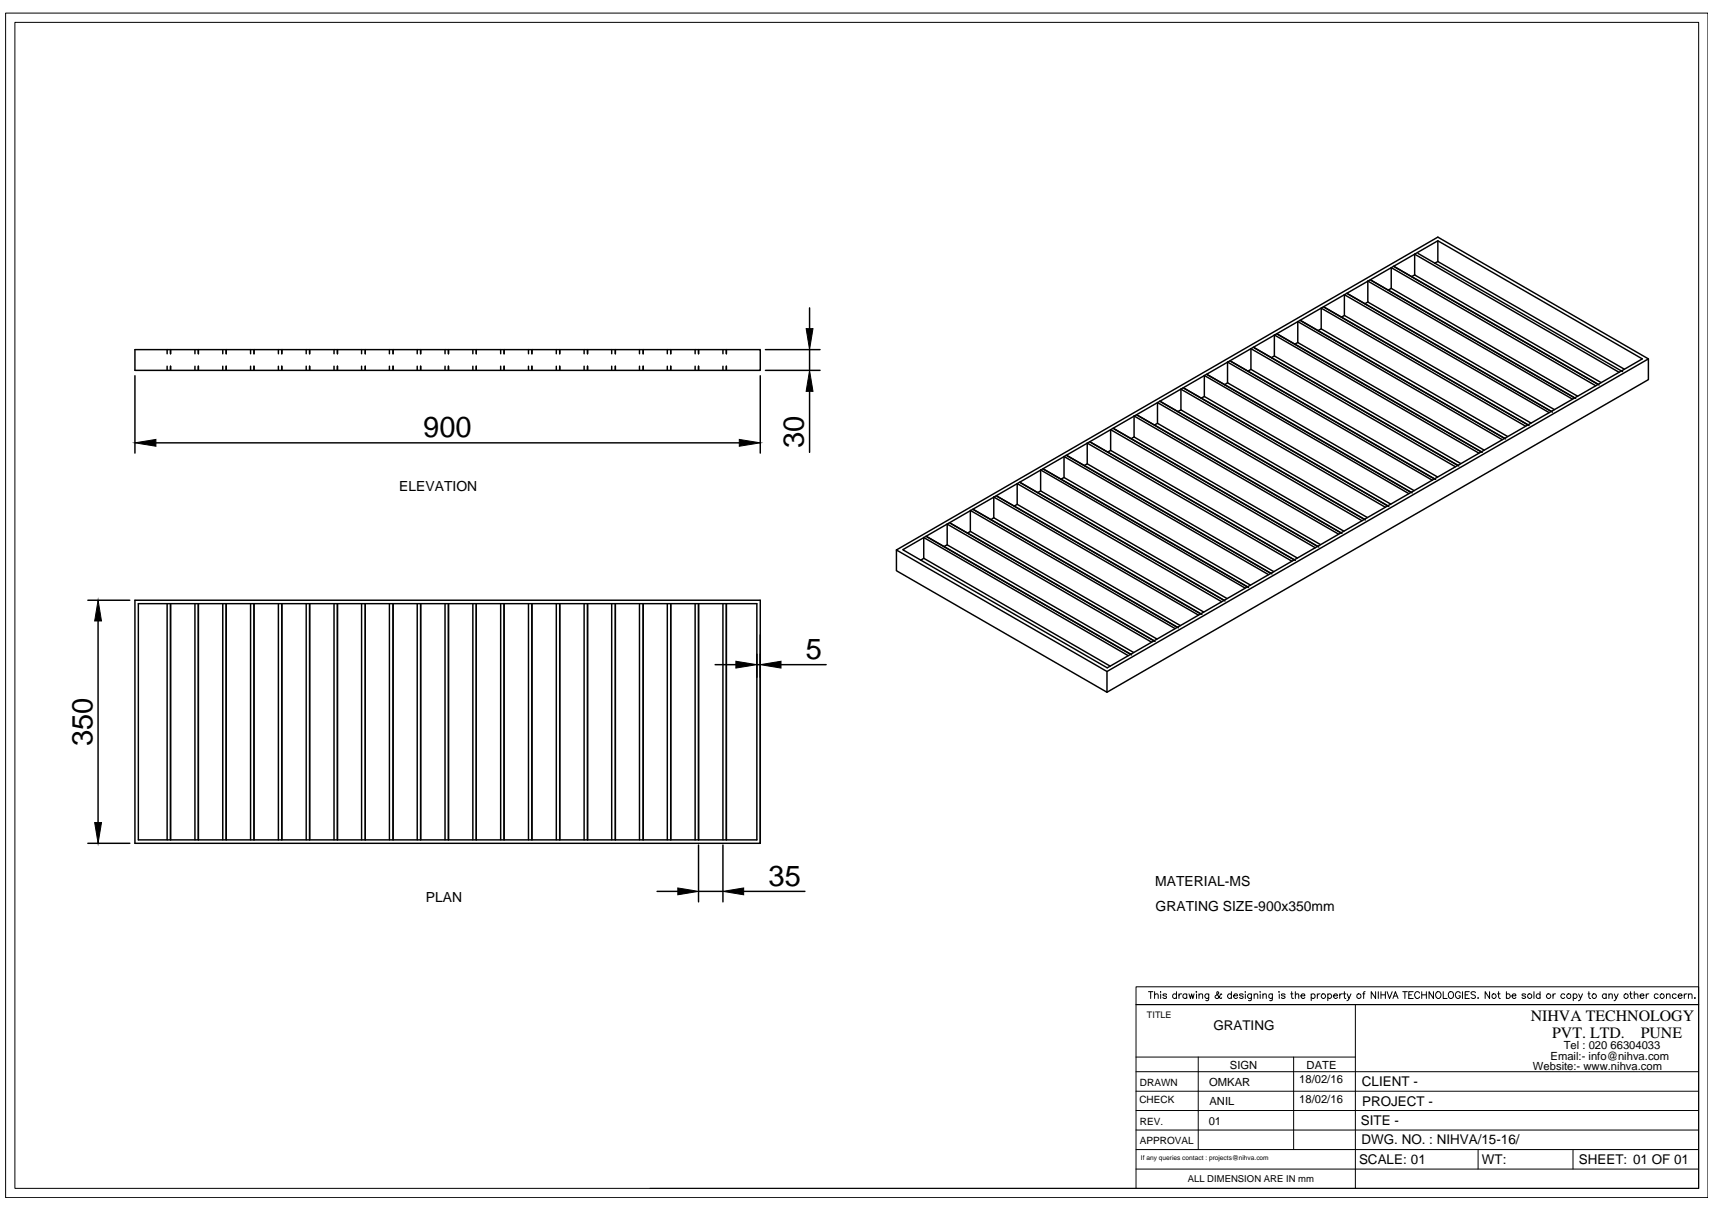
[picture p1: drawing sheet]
<svg xmlns="http://www.w3.org/2000/svg" width="297mm" height="210mm" viewBox="0 0 297 210" stroke-linecap="round" stroke-linejoin="round" font-family="sans-serif">
<!-- layer: 0 -->
<g fill="none" stroke="#000" stroke-width=".25">
<path d="M140.5 53.4v3.6M221.5 57.9l35.7 20.6M225.2 59.4l-.6 .3M225.6 55.6l35.6 20.5M229.2 57.1l-.5 .2M229.6 53.2l35.7 20.6M233.3 54.7l-.6 .3M233.7 50.9l35.7 20.6M237.3 52.4l-.5 .3M237.7 48.5l35.7 20.6M241.4 50l-.5 .3M241.8 46.2l35.5 20.5"/>
<path d="M242 46.3l35.5 20.5M245.4 47.7l-.5 .3M246 44l35.5 20.5M249.5 41.8v3.6l32.3 18.6M249.5 45.4l-.6 .3M23.4 60.6h108.5v3.6h-108.5zM23.4 65.2v13.4M27.1 76.8h101.2M29 60.6v.8M29 63.5v.7M29.6 60.6v.8M29.6 63.5v.7"/>
<path d="M33.8 60.6v.8M33.8 63.5v.7M34.4 60.6v.8M34.4 63.5v.7M38.7 60.6v.8M38.7 63.5v.7M39.2 60.6v.8M39.2 63.5v.7M43.5 60.6v.8M43.5 63.5v.7M44.1 60.6v.8M44.1 63.5v.7"/>
<path d="M48.3 60.6v.8M48.3 63.5v.7M48.9 60.6v.8M48.9 63.5v.7M53.1 60.6v.8M53.1 63.5v.7M53.7 60.6v.8M53.7 63.5v.7M58 60.6v.8M58 63.5v.7M58.5 60.6v.8M58.5 63.5v.7"/>
<path d="M62.7 60.6v.8M62.7 63.5v.7M63.4 60.6v.8M63.4 63.5v.7M67.6 60.6v.8M67.6 63.5v.7M68.2 60.6v.8M68.2 63.5v.7M72.4 60.6v.8M72.4 63.5v.7M73 60.6v.8M73 63.5v.7"/>
<path d="M77.2 60.6v.8M77.2 63.5v.7M77.8 60.6v.8M77.8 63.5v.7M82 60.6v.8M82 63.5v.7M82.6 60.6v.8M82.6 63.5v.7M86.9 60.6v.8M86.9 63.5v.7M87.5 60.6v.8M87.5 63.5v.7"/>
<path d="M91.7 60.6v.8M91.7 63.5v.7M92.3 60.6v.8M92.3 63.5v.7M96.5 60.6v.8M96.5 63.5v.7M97.1 60.6v.8M97.1 63.5v.7M101.3 60.6v.8M101.3 63.5v.7M101.9 60.6v.8M101.9 63.5v.7"/>
<path d="M106.1 60.6v.8M106.1 63.5v.7M106.8 60.6v.8M106.8 63.5v.7M111 60.6v.8M111 63.5v.7M111.6 60.6v.8M111.6 63.5v.7M115.8 60.6v.8M115.8 63.5v.7M116.4 60.6v.8M116.4 63.5v.7"/>
<path d="M120.6 60.6v.8M120.6 63.5v.7M121.2 60.6v.8M121.2 63.5v.7M125.4 60.6v.8M125.4 63.5v.7M126 60.6v.8M126 63.5v.7M131.9 65.2v13.4M132.8 60.6h9.5M132.8 64.2h9.5M140.5 60.6v3.6"/>
<path d="M140.5 67.9v10.6M185 79l35.7 20.6M189.1 76.6l35.4 20.5M189.2 76.7l35.5 20.5M192.7 78.1l-.5 .3M193.1 74.3l35.7 20.6M196.8 75.8l-.5 .3M197.2 72l35.5 20.4M197.4 72l35.4 20.5M200.8 73.4l-.5 .3M201.2 69.6l35.7 20.6M204.9 71.1l-.6 .3"/>
<path d="M205.3 67.3l35.5 20.4M205.5 67.4l35.5 20.5M209 68.8l-.6 .3M209.3 64.9l35.7 20.6M213 66.4l-.5 .3M213.4 62.6l35.5 20.5M213.6 62.7l35.5 20.5M217 64.1l-.5 .3M217.5 60.2l35.6 20.6M221.1 61.8l-.5 .2M256.6 78.6l-35.5-20.5v3.7l32.3 18.6M260.6 76.3l-35.4-20.5v3.6l32.3 18.7"/>
<path d="M264.7 73.9l-35.5-20.4v3.6l32.4 18.6M268.8 71.6l-35.5-20.5v3.6l32.3 18.7M272.8 69.2l-35.5-20.4v3.6l32.4 18.7M276.9 66.9l-35.5-20.5v3.6l32.3 18.7M280.9 64.6l-35.5-20.5v3.6l32.4 18.7M286 62.3l-36.5-21.2-94 54.3 36.6 21.1v3.6l-36.6-21.1v-3.6M156.6 95.4l92.9-53.6 35.4 20.5-92.8 53.6zM160.3 96.8l-.5 .4M160.7 93l35.6 20.6M164.3 94.5l-.5 .3M164.7 90.7l35.5 20.5M164.9 90.8l35.5 20.5"/>
<path d="M168.4 92.2l-.5 .3M168.8 88.3l35.7 20.6M172.4 89.8l-.5 .4M172.8 86l35.5 20.5M173 86.1l35.5 20.5M176.5 87.5l-.5 .3M176.9 83.6l35.7 20.7M180.6 85.2l-.6 .3M180.9 81.3l35.7 20.6M184.6 82.8l-.5 .3M188.6 80.5l-.5 .3M220.1 99.7l-35.5-20.5v3.6l32.4 18.7"/>
<path d="M224.2 97.4l-35.6-20.5v3.6l32.4 18.7M228.2 95l-35.5-20.5v3.6l32.4 18.7M232.2 92.7l-35.4-20.5v3.6l32.3 18.7M236.3 90.3l-35.5-20.5v3.6l32.4 18.7M240.4 88l-35.5-20.5v3.6l32.3 18.7M244.4 85.6l-35.4-20.5v3.7l32.3 18.6M248.5 83.3l-35.5-20.5v3.6l32.4 18.7M252.5 81l-35.5-20.5v3.6l32.4 18.6M15.2 104.1h7.3M17 107.7v35M24 104.7h107.3v41h-107.3zM29 104.7v41"/>
<path d="M29.6 104.7v41M33.8 104.7v41M34.4 104.7v41M38.7 104.7v41M39.2 104.7v41M43.5 104.7v41M44.1 104.7v41M48.3 104.7v41M48.9 104.7v41M53.1 104.7v41M53.7 104.7v41M58 104.7v41"/>
<path d="M58.5 104.7v41M62.7 104.7v41M63.4 104.7v41M67.6 104.7v41M68.2 104.7v41M72.4 104.7v41M73 104.7v41M77.2 104.7v41M77.8 104.7v41M82 104.7v41M82.6 104.7v41M86.9 104.7v41"/>
<path d="M87.5 104.7v41M91.7 104.7v41M92.3 104.7v41M96.5 104.7v41M97.1 104.7v41M101.3 104.7v41M101.9 104.7v41M106.1 104.7v41M106.8 104.7v41M111 104.7v41M111.6 104.7v41M115.8 104.7v41"/>
<path d="M116.4 104.7v41M120.6 104.7v41M121.2 104.7v41M124.1 115.3h3.6M125.4 104.7v41M126 104.7v41M131.3 115.3h.6M131.9 110.1v36.2h-108.5v-42.2h108.5v42.2M135.5 115.3h7.8M192.1 116.5l93.9-54.2v3.6l-93.9 54.2M195.7 113.7l-35.4-20.5v3.6l32.3 18.8M199.8 111.4l-35.5-20.5v3.6l32.4 18.7"/>
<path d="M203.9 109l-35.5-20.5v3.7l32.3 18.7M207.9 106.7l-35.5-20.5v3.6l32.4 18.7M212 104.4l-35.5-20.5v3.6l32.3 18.7M216 102l-35.4-20.5v3.7l32.3 18.6M15.2 146.3h7.3M114 154.6h3.6M121.2 146.6v9.8M121.2 154.6h4.2M125.4 146.6v9.8M129 154.6h10.7"/>
</g>
<g fill="none" stroke="#000" stroke-width=".17">
<path d="M1 2.3h295.3v205.5h-295.3zM2.6 3.9h292.1v202.2h-292.1zM197.1 171.2h97.6v3.1h-97.6zM199.3 172h.7M199.6 172v1.2M200.3 172.6l.3-.2 .3 .1 .1 .7M200.3 172v1.2M201.3 172.1h.1M201.4 172.5v.7M202.4 172.6l-.2-.2-.4 .2 .6 .3v.1a.36 .36 0 0 1-.6 0M204.1 172.6a.38 .38 0 0 0-.5-.1 .38 .38 0 0 0 0 .6 .38 .38 0 0 0 .5-.1M204.1 172v1.2"/>
<path d="M204.6 172.4v.8M205 172.4a.36 .36 0 0 0-.4 .3M205.9 172.6a.38 .38 0 0 0-.5-.1 .38 .38 0 0 0 0 .6 .38 .38 0 0 0 .5-.1M205.9 172.4v.8M206.3 172.4l.2 .8 .3-.8 .2 .8 .2-.8M207.5 172.1h.1zM207.6 172.5v.7M208 172.6l.3-.2 .3 .1 .1 .7M208 172.4v.8M209.7 172.4v1.1l-.2 .1h-.3M209.7 172.6a.38 .38 0 0 0-.5-.1 .38 .38 0 0 0 0 .6 .38 .38 0 0 0 .5-.1M212 172.5l-.2-.1-.2 .5-.3 .3h-.3l-.2-.2 .1-.3 .6-.4-.2-.3-.2 .2 .1 .3 .3 .5 .3 .2 .2-.1"/>
<path d="M213.7 172.6a.38 .38 0 0 0-.6-.1 .38 .38 0 0 0 0 .6 .38 .38 0 0 0 .6-.1M213.7 172v1.2M214 172.7h.7a.34 .34 0 0 0-.3-.3 .34 .34 0 0 0-.4 .3l.1 .3a.33 .33 0 0 0 .6 0M215.7 172.6l-.2-.2-.4 .2 .5 .3 .1 .1a.36 .36 0 0 1-.6 0M216 172.1h.1M216.1 172.5v.7M217.1 172.4v1.1l-.2 .1h-.3M217.1 172.6a.38 .38 0 0 0-.5-.1 .38 .38 0 0 0 0 .6 .38 .38 0 0 0 .5-.1M217.6 172.6l.3-.2 .2 .1 .1 .7M217.6 172.4v.8M218.6 172.1h.1M218.7 172.5v.7"/>
<path d="M219.1 172.6l.3-.2 .3 .1v.7M219.1 172.4v.8M220.8 172.4l-.1 1.1-.1 .1h-.3M220.8 172.6a.36 .36 0 0 0-.6-.1 .36 .36 0 0 0 0 .6 .36 .36 0 0 0 .6-.1M221.9 172.1h.1zM222 172.5v.7M223 172.6l-.3-.2-.3 .1-.1 .1 .1 .1 .4 .1 .2 .2a.38 .38 0 0 1-.7 0M223.9 172.4h.4M224.1 172v1l.1 .1 .2 .1M224.7 172.6l.3-.2 .3 .1v.7M224.7 172v1.2M225.7 172.7h.7a.34 .34 0 0 0-.3-.3 .34 .34 0 0 0-.4 .3l.1 .3a.33 .33 0 0 0 .6 0"/>
<path d="M227.5 172.6a.38 .38 0 0 1 .6-.1 .38 .38 0 0 1 0 .6 .38 .38 0 0 1-.6-.1M227.5 172.4v1.2M228.6 172.4v.8M229 172.4a.36 .36 0 0 0-.4 .3M230.4 172.6a.38 .38 0 0 1 .5-.1 .38 .38 0 0 1 0 .6 .38 .38 0 0 1-.5-.1M230.4 172.4v1.2M231.4 172.7h.7a.37 .37 0 0 0-.6-.2 .37 .37 0 0 0 .1 .6l.2 .1 .3-.2M232.5 172.4v.8M232.9 172.4a.36 .36 0 0 0-.4 .3M233.1 172.4h.4M233.3 172v1v.1l.2 .1M233.7 172.4l.4 .8 .3-.8"/>
<path d="M234.1 173.2l-.1 .2-.3 .2M235.2 174.3v31.8M236.4 172.4h.4M236.9 172l-.3 .1v.1v1M238.7 172v1.2l-.8-1.2v1.2M239.1 172v1.2M239.6 172v1.2M239.6 172.6h.8M240.4 172v1.2M240.7 172l.4 1.2 .5-1.2M241.7 173.2l.4-1.2 .5 1.2M241.9 172.8h.5"/>
<path d="M243.4 172h.8M243.8 172v1.2M244.4 172.6h.5M245.2 172h-.8v1.2h.8M246.3 172.3a.44 .44 0 0 0-.5-.3 .44 .44 0 0 0-.4 .5v.2a.43 .43 0 0 0 .4 .5 .43 .43 0 0 0 .5-.3M246.7 172.6h.8M246.7 172v1.2M247.5 172v1.2M248.7 172v1.2l-.8-1.2v1.2M249.2 172.2l.1-.1a.58 .58 0 0 1 .7 .5 .58 .58 0 0 1-.6 .6l-.3-.5zM250.4 172v1.2h.7M251.5 172.1l.1-.1a.59 .59 0 0 1 .6 .6 .59 .59 0 0 1-.6 .6 .72 .72 0 0 1-.1-1.1z"/>
<path d="M253.4 172.3a.44 .44 0 0 0-.5-.3 .44 .44 0 0 0-.4 .5v.2a.43 .43 0 0 0 .4 .5 .43 .43 0 0 0 .5-.5h-.3M253.7 172v1.2M254.2 172.6h.5M254.9 172h-.7v1.2h.7M256 172.2l-.3-.2-.5 .2 .1 .2 .6 .3 .1 .3a.48 .48 0 0 1-.8 0M256.4 173.1l.1 .1zM258.4 172v1.2l-.7-1.2v1.2M259.8 172.4h.5M260 172v1l.3 .2M261.4 172.6a.38 .38 0 0 1 .5-.1 .38 .38 0 0 1 0 .6 .38 .38 0 0 1-.5-.1M261.4 172v1.2M262.3 172.7h.7a.34 .34 0 0 0-.3-.3 .34 .34 0 0 0-.4 .3l.1 .3a.33 .33 0 0 0 .6 0"/>
<path d="M264.7 172.6l-.2-.2-.4 .1v.1v.1l.4 .1 .2 .2a.38 .38 0 0 1-.6 0M266.1 172v1.2M267.2 172.6a.38 .38 0 0 0-.6-.1 .38 .38 0 0 0 0 .6 .38 .38 0 0 0 .6-.1M267.2 172v1.2M269.5 172.4v.8M269.9 172.4l-.3 .1-.1 .2M271.5 172.6a.38 .38 0 0 0-.6-.1 .38 .38 0 0 0 0 .6 .38 .38 0 0 0 .6-.1M273 172.6a.38 .38 0 0 1 .5-.1 .38 .38 0 0 1 0 .6 .38 .38 0 0 1-.5-.1M273 172.4v1.2M273.9 172.4l.3 .8 .4-.8M274.2 173.2v.2l-.3 .2M275.5 172.4h.4"/>
<path d="M275.7 172v1l.3 .2M278.7 172.6a.38 .38 0 0 0-.6-.1 .38 .38 0 0 0 0 .6 .38 .38 0 0 0 .6-.1M278.7 172.4v.8M279.1 172.6l.3-.2 .3 .1v.7M279.1 172.4v.8M280.1 172.4l.3 .8 .4-.8M280.4 173.2l-.1 .2-.3 .2M282.7 172.4h.5M282.9 172v1l.3 .2M283.5 172.6l.3-.2 .3 .1 .1 .7M283.5 172v1.2M284.6 172.7h.6a.37 .37 0 0 0-.6-.2 .37 .37 0 0 0 .1 .6 .32 .32 0 0 0 .5-.1"/>
<path d="M285.6 172.4v.8M286.1 172.4a.36 .36 0 0 0-.5 .3M287.7 172.6a.38 .38 0 0 0-.6-.1 .38 .38 0 0 0 0 .6 .38 .38 0 0 0 .6-.1M289.1 172.6l.3-.2 .3 .1 .1 .7M289.1 172.4v.8M290.8 172.6a.38 .38 0 0 0-.5-.1 .38 .38 0 0 0 0 .6 .38 .38 0 0 0 .5-.1M291.2 172.7h.6a.37 .37 0 0 0-.6-.2 .37 .37 0 0 0 .1 .6l.3 .1 .2-.2M292.2 172.4v.8M292.7 172.4a.36 .36 0 0 0-.5 .3M292.9 172.6l.3-.2 .3 .1 .1 .7M292.9 172.4v.8M294 173.1h.1z"/>
<path d="M294.7 174.3v31.8M294.7 174.3h-97.6v31.8M197.1 196h97.6M197.1 192.6h97.6M197.1 189.3h97.6M197.1 185.9h97.6M197.1 183.4h38.1M197.1 199.4h97.6M207.9 183.4v16M224.5 183.4v16M256.5 199.4v3.4M272.9 199.4v3.4"/>
<path d="M112.7 206.1h182M197.1 202.8h97.6"/>
<circle cx="229.6" cy="172.8" r=".39"/>
<circle cx="235.8" cy="172.8" r=".4"/>
<circle cx="259.2" cy="172.8" r=".39"/>
<circle cx="265.4" cy="172.8" r=".4"/>
<circle cx="268.7" cy="172.8" r=".39"/>
<circle cx="272.2" cy="172.8" r=".39"/>
<circle cx="276.6" cy="172.8" r=".39"/>
<circle cx="282.1" cy="172.8" r=".4"/>
<circle cx="288.4" cy="172.8" r=".39"/>
</g>
<path d="M139.9 57h1.2l-.6 3.6zM23.4 76.8l3.7-.6v1.2zM128.3 76.2l3.6 .6-3.6 .6zM140.5 64.2l.6 3.7h-1.2zM17 104.1l.6 3.6h-1.2zM127.7 114.7l3.6 .6-3.6 .6zM131.9 115.3l3.6-.6v1.2zM16.4 142.7h1.2l-.6 3.6zM117.6 154l3.6 .6-3.6 .6zM125.4 154.6l3.6-.6v1.2z" fill="#000" stroke="#000" stroke-width=".17"/>
<g font-size="5">
<text x="73.4" y="75.8">900</text>
<text x="139.5" y="77.8" transform="rotate(-90 139.5 77.8)">30</text>
<text x="139.8" y="114.3">5</text>
<text x="16" y="129.4" transform="rotate(-90 16 129.4)">350</text>
<text x="133.3" y="153.7">35</text>
</g>
<g font-size="2.8">
<text x="265.6" y="177.1">NIHVA TECHNOLOGY</text>
<text x="269.3" y="180">PVT. LTD.</text>
<text x="284.7" y="180">PUNE</text>
</g>
<g font-size="2.4">
<text x="69.3" y="85.1">ELEVATION</text>
<text x="200.4" y="153.8">MATERIAL-MS</text>
<text x="73.9" y="156.4">PLAN</text>
<text x="200.5" y="158">GRATING SIZE-900x350mm</text>
</g>
<g font-size="2.3">
<text x="210.5" y="178.7">GRATING</text>
<text x="236.3" y="188.5">CLIENT -</text>
<text x="236.3" y="191.8">PROJECT -</text>
<text x="236.1" y="195.2">SITE -</text>
<text x="235.8" y="201.9">SCALE: 01</text>
<text x="236.2" y="198.5">DWG. NO. : NIHVA/15-16/</text>
<text x="257.1" y="201.9">WT:</text>
<text x="273.9" y="201.9">SHEET: 01 OF 01</text>
</g>
<g font-size="1.9">
<text x="213.4" y="185.4">SIGN</text>
<text x="226.7" y="185.4">DATE</text>
<text x="266" y="185.7">Website:- www.nihva.com</text>
<text x="269" y="183.8">Email:- info@nihva.com</text>
<text x="271.3" y="181.9">Tel : 020 66304033</text>
<text x="209.8" y="188.4">OMKAR</text>
<text x="209.8" y="191.8">ANIL</text>
<text x="225.4" y="187.9">18/02/16</text>
<text x="225.4" y="191.3">18/02/16</text>
<text x="209.7" y="195.2">01</text>
</g>
<g font-size="1.7">
<text x="197.7" y="191.3">CHECK</text>
<text x="197.8" y="188.3">DRAWN</text>
<text x="197.8" y="195.1">REV.</text>
<text x="197.8" y="198.4">APPROVAL</text>
<text x="206.1" y="205">ALL DIMENSION ARE IN mm</text>
</g>
<text font-size="1.6" x="199" y="176.6">TITLE</text>
<text font-size="1.1" x="198" y="201.2">If any queries contact : projects@nihva.com</text>
</svg>
